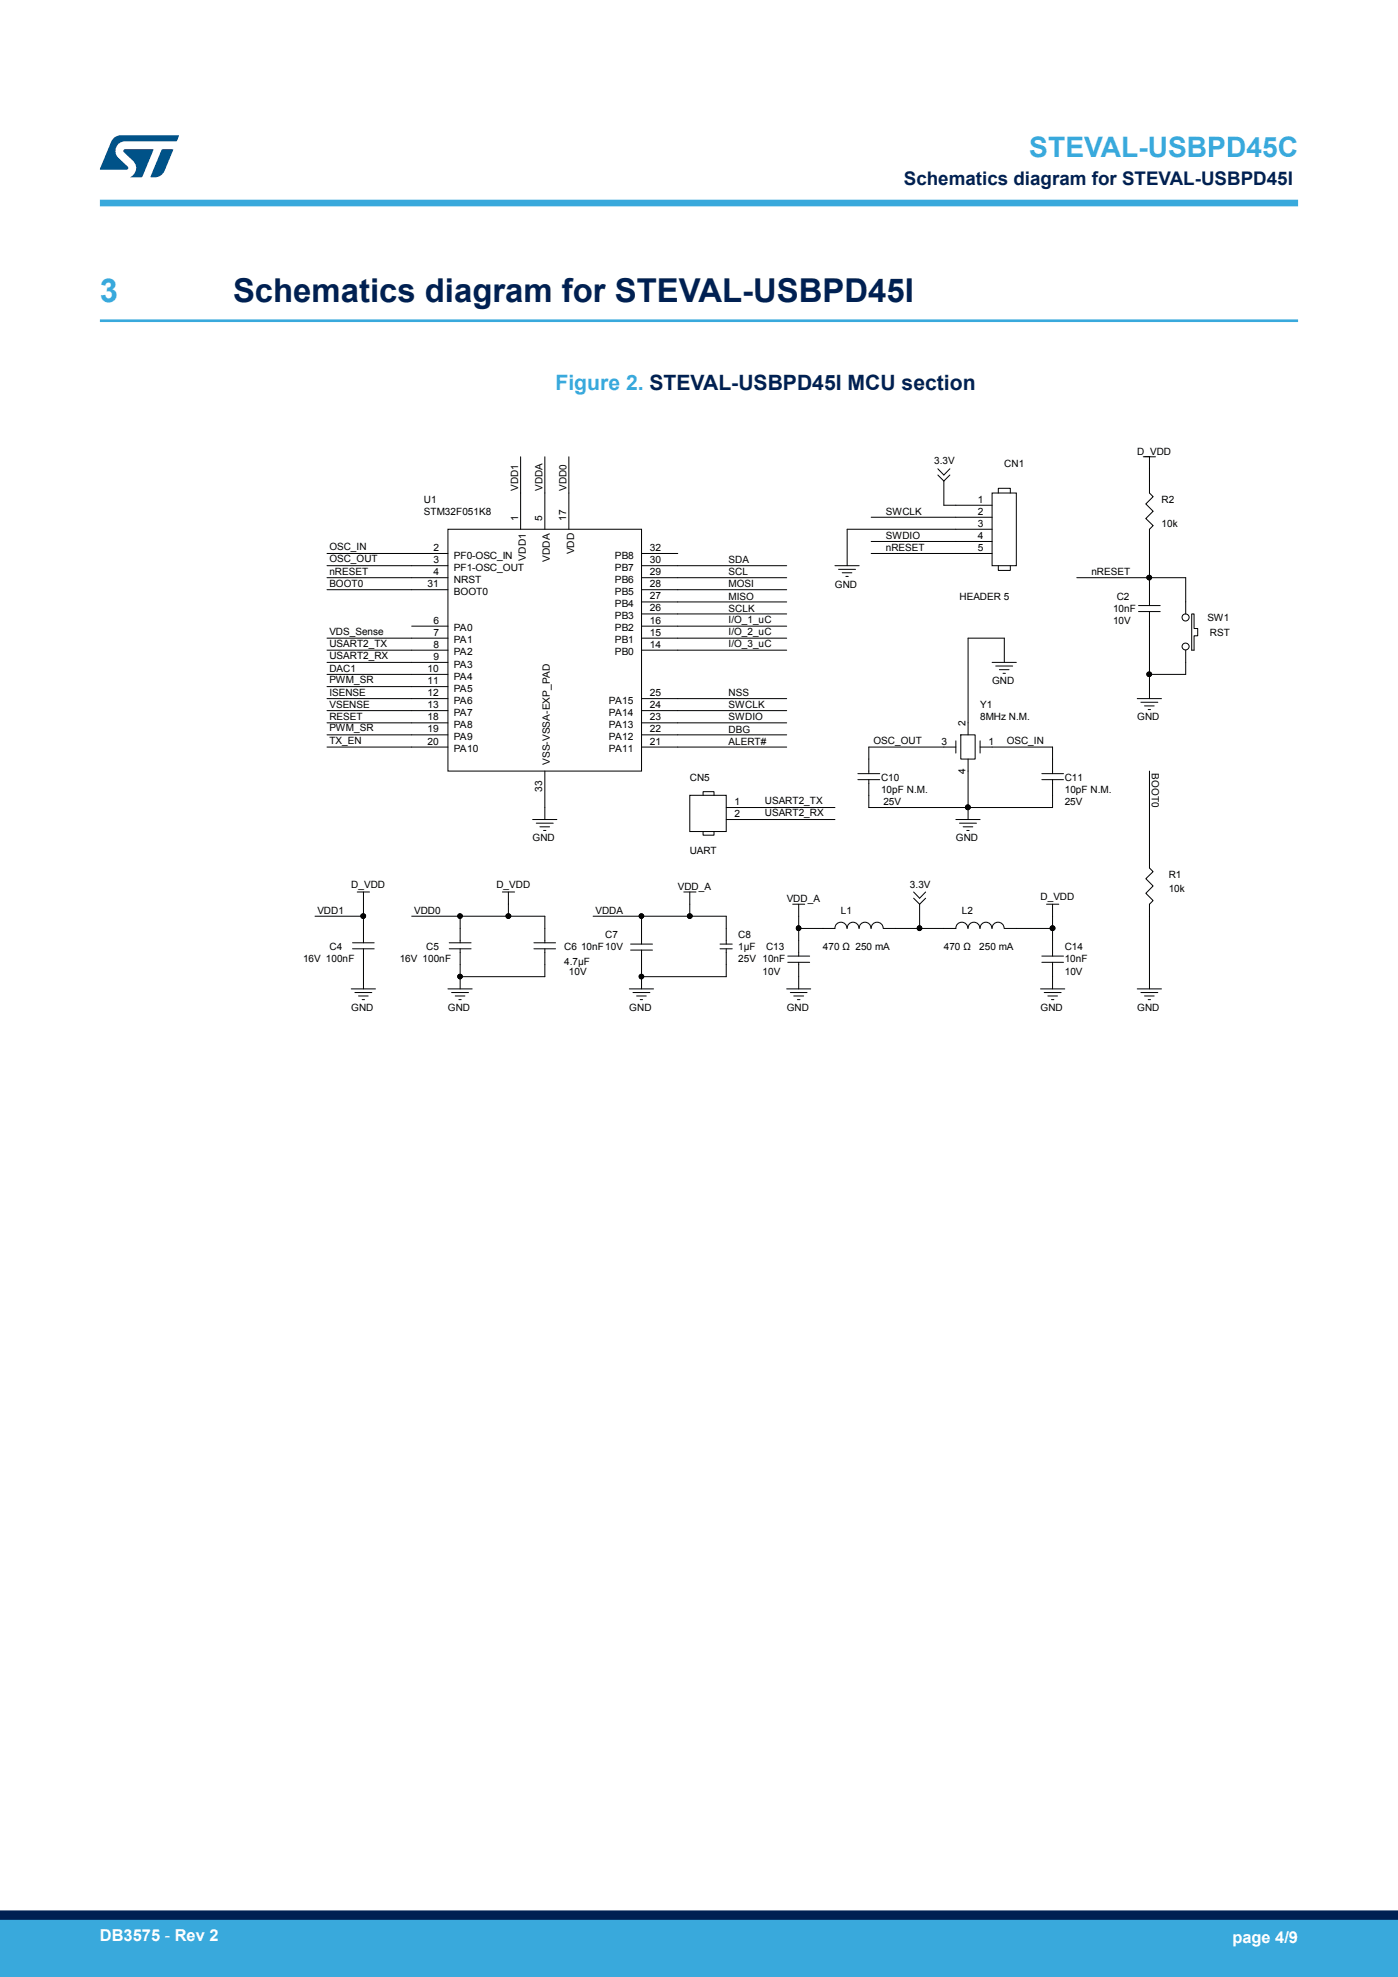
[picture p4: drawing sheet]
<svg xmlns="http://www.w3.org/2000/svg" width="210mm" height="297mm" viewBox="0 0 210 297" stroke-linecap="round" stroke-linejoin="round" font-family="sans-serif">
<path d="M15 48.2h180" fill="none" stroke="#39a9dc" stroke-width=".4"/>
<g fill="none" stroke="#000" stroke-width=".15">
<path d="M67.3 79.5h29.1v36.3h-29.1zM78.2 68.6v10.9M81.8 68.6v10.9M85.5 68.6v10.9M130.9 77.7h18.1M140.9 71.4l.9 .9M140.9 70.4l.9 1 .9-1M141.8 72.3v3.6h7.2M142.7 71.4l-.9 .9M149 74.1h3.7v10.9h-3.7zM149 79.5h-21.7v5.5M150 74.1v-.7h1.8v.7"/>
<path d="M171.7 68.6h1.9M172.7 68.6v5.5l.5 .5-1.1 1.1 1.1 1.1-1.1 1.1 1.1 1.1-.5 .5v7.3M49.1 83.1h18.2M49.1 85h18.2M49.1 86.8h18.2M49.1 95.9h18.2M49.1 97.7h18.2M49.1 99.5h18.2M49.1 88.6h18.2M61.8 94.1h5.5M96.4 97.7h21.8M96.4 95.9h21.8"/>
<path d="M96.4 94.1h21.8M96.4 92.2h21.8M96.4 90.4h21.8M96.4 88.6h21.8M96.4 86.8h21.8M96.4 85h21.8M96.4 83.1h5.4M125.4 85h3.7M126 85.5h2.5M126.5 86h1.5M127.1 86.6h.3M130.9 81.3h18.1"/>
<path d="M130.9 83.1h18.1M149 99.5h3.7M150 85v.7h1.8v-.7M150.9 99.5v-3.6h-5.5v14.5M161.7 86.8h11M171 91h3.3M171 91.9h3.3M172.7 86.8h5.4v5.4M172.7 91.9v9.4M172.7 86.8v4.2M178.1 97.7v3.6h-5.4v3.7M179 92.2h.4v2.2h.5v1.1h-.5v2.2h-.4z"/>
<path d="M49.1 101.3h18.2M49.1 103.1h18.2M49.1 105h18.2M49.1 106.8h18.2M49.1 108.6h18.2M49.1 110.4h18.2M49.1 112.2h18.2M81.8 115.8v7.3M96.4 112.2h21.8M96.4 110.4h21.8M96.4 108.6h21.8M96.4 106.8h21.8"/>
<path d="M96.4 105h21.8M103.6 119.5h5.5v5.4h-5.5zM105.6 119.5v-.6h1.7v.6M128.9 117.1h3.3M128.9 116.2h3.3M130.5 117.1v4.2h14.9M143.6 111.3v1.8M143.6 112.2h-13.1v4M144.3 110.4h2.2v3.6h-2.2zM145.4 114v7.3M147.2 112.2h10.9v4M147.2 111.3v1.8"/>
<path d="M149.6 100.1h2.5M150.1 100.6h1.5M150.7 101.2h.3M156.5 117.1h3.3M156.5 116.2h3.3M158.1 117.1v4.2h-12.7M170.8 105h3.7M171.4 105.5h2.5M171.9 106h1.5M172.5 106.6h.3M172.7 115.8v14.6l.5 .5-1.1 1.1 1.1 1.1-1.1 1.1 1.1 1.1-.5 .5v12.8M47.3 137.6h7.3"/>
<path d="M53.7 134h1.8M54.6 134v3.6M54.6 137.6v4M61.8 137.6h7.3M69.1 137.6v4M69.1 137.6h7.3M75.5 134h1.8M76.4 134v3.6M76.4 137.6h5.4v4M80 123.1h3.6M80.6 123.7h2.5M81.1 124.2h1.5"/>
<path d="M81.7 124.8h.3M89.1 137.6h7.3M96.4 137.6h7.2M96.4 137.6v4.2M102.7 134h1.8M103.6 137.6h5.5v4.2M103.6 134v3.6M105.6 124.9v.6h1.7v-.6M109.1 121.3h16.3M109.1 123.1h16.3M119.1 135.8h1.8M120 135.8v3.7"/>
<path d="M120 139.5v4.1M127.2 139.4a.9 .9 0 0 0-.9-.9 .9 .9 0 0 0-.9 1h-5.4M129 139.4a.89 .89 0 0 0-.9-.9 .89 .89 0 0 0-.8 1M130.8 139.4a.89 .89 0 0 0-.9-.9 .89 .89 0 0 0-.8 1M132.7 139.4a.9 .9 0 0 0-1-.9 .9 .9 0 0 0-.8 1M132.7 139.5h5.4M137.2 134.9l.9 .9M137.2 134l.9 .9 .9-.9M138.1 135.8v3.7M139 134.9l-.9 .9M143.6 123.1h3.6M144.1 123.7h2.6"/>
<path d="M144.7 124.2h1.4M145.2 124.8h.4M145.4 139.4a.9 .9 0 0 0-.9-.9 .9 .9 0 0 0-.9 1h-5.5M145.4 121.3v1.8M147.2 139.4a.89 .89 0 0 0-.9-.9 .89 .89 0 0 0-.9 1M149 139.4a.89 .89 0 0 0-.9-.9 .89 .89 0 0 0-.9 1M150.8 139.4a.9 .9 0 0 0-.9-.9 .9 .9 0 0 0-.9 1M150.9 139.5h7.2M157.2 135.8h1.8M158.1 135.8v3.7M158.1 139.5v4.1M52.8 148.6h3.6"/>
<path d="M53 142.5h3.2M53 141.6h3.2M53.3 149.1h2.6M53.9 149.6h1.4M54.4 150.2h.4M54.6 142.5v6.1M67.3 148.6h3.6M67.5 142.5h3.3M67.5 141.6h3.3M67.8 149.1h2.6M68.4 149.6h1.4M68.9 150.2h.4"/>
<path d="M69.1 142.5v4.2M69.1 146.7v1.9M80.2 142.5h3.3M80.2 141.6h3.3M81.8 142.5v4.2h-12.7M94.5 148.6h3.7M94.7 141.8h3.3M94.7 142.7h3.3M95.1 149.1h2.5M95.6 149.6h1.5M96.2 150.2h.3M96.4 142.7v4"/>
<path d="M96.4 146.7v1.9M108.2 142.5h1.8M108.2 141.8h1.8M109.1 142.5v4.2h-12.7M118.2 148.6h3.6M118.3 143.6h3.3M118.3 144.6h3.3M118.7 149.1h2.5M119.2 149.6h1.5M119.8 150.2h.4M120 144.6v4M156.3 148.6h3.6"/>
<path d="M156.5 143.6h3.3M156.5 144.6h3.3M156.9 149.1h2.5M157.4 149.6h1.5M157.9 150.2h.4M158.1 144.6v4M170.8 148.6h3.7M171.4 149.1h2.5M171.9 149.6h1.5M172.5 150.2h.3"/>
<circle cx="172.6" cy="86.8" r=".35"/>
<circle cx="178.1" cy="92.8" r=".53"/>
<circle cx="178.1" cy="97.1" r=".53"/>
<circle cx="172.6" cy="101.3" r=".35"/>
<circle cx="54.6" cy="137.6" r=".35"/>
<circle cx="69.1" cy="137.6" r=".34"/>
<circle cx="76.4" cy="137.6" r=".35"/>
<circle cx="96.3" cy="137.6" r=".34"/>
<circle cx="103.6" cy="137.6" r=".35"/>
<circle cx="119.9" cy="139.4" r=".35"/>
<circle cx="138.1" cy="139.4" r=".35"/>
<circle cx="145.4" cy="121.3" r=".36"/>
<circle cx="158.1" cy="139.4" r=".36"/>
<circle cx="69.1" cy="146.7" r=".34"/>
<circle cx="96.3" cy="146.7" r=".34"/>
</g>
<g fill="#000">
<circle cx="172.6" cy="86.8" r=".35"/>
<circle cx="172.6" cy="101.3" r=".35"/>
<circle cx="54.6" cy="137.6" r=".35"/>
<circle cx="69.1" cy="137.6" r=".34"/>
<circle cx="76.4" cy="137.6" r=".35"/>
<circle cx="96.3" cy="137.6" r=".34"/>
<circle cx="103.6" cy="137.6" r=".35"/>
<circle cx="119.9" cy="139.4" r=".35"/>
<circle cx="138.1" cy="139.4" r=".35"/>
<circle cx="145.4" cy="121.3" r=".36"/>
<circle cx="158.1" cy="139.4" r=".36"/>
<circle cx="69.1" cy="146.7" r=".34"/>
<circle cx="96.3" cy="146.7" r=".34"/>
</g>
<path d="M15 30.5h180" fill="none" stroke="#39a9dc" stroke-width="1"/>
<g fill="#005288">
<path d="M17.1 20.7l.7-.3 .4-.1h8.6l.1 .1-.4 .8h-7.6a1.45 1.45 0 0 0-1.4 .9 1.45 1.45 0 0 0 .2 1.6l1.5 1.3 .1 .2-.1 .2-4.2 .1 1.7-4.2z"/>
<path d="M24.3 22.4h1.6l.1 .1-1.3 3.2a1.6 1.6 0 0 1-1.5 .9h-.5l-.1-.1z"/>
<path d="M18.6 22.5l.2-.1h4.2l.1 .1-1.8 4.1h-1.7a1.54 1.54 0 0 0 .4-2.4l-1.4-1.3-.1-.2z"/>
</g>
<g fill="#39a9dc">
<path d="M0 288.4h210v8.6h-210z" fill-rule="evenodd"/>
<path d="M-.1 288.4h210.2v4.4h-210.2z" fill-rule="evenodd"/>
</g>
<path d="M0 287.7h210" fill="none" stroke="#002052" stroke-width="1.4"/>
<text font-size="4.9" fill="#39a9dc" x="15" y="45.4">3</text>
<text font-size="4.9" fill="#002052" x="35" y="45.4">Schematics diagram for STEVAL-USBPD45I</text>
<text font-size="4.2" fill="#39a9dc" x="154.6" y="23.5">STEVAL-USBPD45C</text>
<text font-size="3.2" fill="#39a9dc" x="83.4" y="58.6">Figure 2. STEVAL-USBPD45I MCU section</text>
<text font-size="2.8" fill="#002052" x="135.8" y="27.9">Schematics diagram for STEVAL-USBPD45I</text>
<g font-size="2.5" fill="#fff">
<text x="15" y="291.6">DB3575 - Rev 2</text>
<text x="185.1" y="291.9">page 4/9</text>
</g>
<g font-size="1.5">
<text x="140.3" y="69.8">3.3V</text>
<text x="150.9" y="70.1">CN1</text>
<text x="170.8" y="68.3">D_VDD</text>
<text x="63.7" y="75.5">U1</text>
<text x="63.7" y="77.4">STM32F051K8</text>
<text x="77.9" y="73.7" transform="rotate(-90 77.9 73.7)">VDD1</text>
<text x="81.5" y="73.7" transform="rotate(-90 81.5 73.7)">VDDA</text>
<text x="85.1" y="73.7" transform="rotate(-90 85.1 73.7)">VDD0</text>
<text x="133.1" y="77.4">SWCLK</text>
<text x="146.9" y="77.3">2</text>
<text x="146.9" y="75.5">1</text>
<text x="174.5" y="75.5">R2</text>
<text x="49.5" y="82.6">OSC_IN</text>
<text x="65.1" y="82.8">2</text>
<text x="68.2" y="83.9">PF0-OSC_IN</text>
<text x="77.8" y="78.3" transform="rotate(-90 77.8 78.3)">1</text>
<text x="81.5" y="78.3" transform="rotate(-90 81.5 78.3)">5</text>
<text x="85.1" y="78.3" transform="rotate(-90 85.1 78.3)">17</text>
<text x="86.2" y="83.3" transform="rotate(-90 86.2 83.3)">VDD</text>
<text x="92.4" y="83.9">PB8</text>
<text x="97.6" y="82.8">32</text>
<text x="133.1" y="81">SWDIO</text>
<text x="133.1" y="82.8">nRESET</text>
<text x="146.9" y="79.1">3</text>
<text x="146.9" y="81">4</text>
<text x="146.9" y="82.8">5</text>
<text x="174.5" y="79.2">10k</text>
<text x="49.5" y="88.2">BOOT0</text>
<text x="49.5" y="86.4">nRESET</text>
<text x="49.5" y="84.5">OSC_OUT</text>
<text x="64.2" y="88.2">31</text>
<text x="65.1" y="86.4">4</text>
<text x="65.1" y="84.6">3</text>
<text x="68.2" y="87.6">NRST</text>
<text x="68.2" y="85.8">PF1-OSC_OUT</text>
<text x="68.2" y="89.4">BOOT0</text>
<text x="79" y="84.2" transform="rotate(-90 79 84.2)">VDD1</text>
<text x="82.6" y="84.4" transform="rotate(-90 82.6 84.4)">VDDA</text>
<text x="92.4" y="89.4">PB5</text>
<text x="92.4" y="85.8">PB7</text>
<text x="92.4" y="87.6">PB6</text>
<text x="97.6" y="86.4">29</text>
<text x="97.6" y="88.2">28</text>
<text x="97.6" y="84.6">30</text>
<text x="109.4" y="88.2">MOSI</text>
<text x="109.4" y="86.4">SCL</text>
<text x="109.4" y="84.6">SDA</text>
<text x="125.4" y="88.3">GND</text>
<text x="163.9" y="86.4">nRESET</text>
<text x="49.5" y="95.4">VDS_Sense</text>
<text x="65.1" y="93.7">6</text>
<text x="65.1" y="95.5">7</text>
<text x="68.2" y="94.8">PA0</text>
<text x="92.4" y="94.8">PB2</text>
<text x="92.4" y="91.2">PB4</text>
<text x="92.4" y="93">PB3</text>
<text x="97.6" y="93.7">16</text>
<text x="97.6" y="90">27</text>
<text x="97.6" y="95.5">15</text>
<text x="97.6" y="91.8">26</text>
<text x="109.4" y="90.1">MISO</text>
<text x="109.4" y="95.4">I/O_2_uC</text>
<text x="109.4" y="91.9">SCLK</text>
<text x="109.4" y="93.6">I/O_1_uC</text>
<text x="144.1" y="90.1">HEADER 5</text>
<text x="167.2" y="91.9">10nF</text>
<text x="167.2" y="93.7">10V</text>
<text x="167.7" y="90.1">C2</text>
<text x="181.4" y="93.4">SW1</text>
<text x="181.7" y="95.5">RST</text>
<text x="49.5" y="97.2">USART2_TX</text>
<text x="49.5" y="99">USART2_RX</text>
<text x="49.5" y="101">DAC1</text>
<text x="64.2" y="100.9">10</text>
<text x="65.1" y="97.3">8</text>
<text x="65.1" y="99.1">9</text>
<text x="68.2" y="98.4">PA2</text>
<text x="68.2" y="100.3">PA3</text>
<text x="68.2" y="96.6">PA1</text>
<text x="92.4" y="98.4">PB0</text>
<text x="92.4" y="96.6">PB1</text>
<text x="97.6" y="97.3">14</text>
<text x="109.4" y="97.2">I/O_3_uC</text>
<text x="49.5" y="106.4">VSENSE</text>
<text x="49.5" y="104.6">ISENSE</text>
<text x="49.5" y="102.6">PWM_SR</text>
<text x="64.2" y="102.8">11</text>
<text x="64.2" y="106.4">13</text>
<text x="64.2" y="104.6">12</text>
<text x="68.2" y="103.9">PA5</text>
<text x="68.2" y="107.5">PA7</text>
<text x="68.2" y="102.1">PA4</text>
<text x="68.2" y="105.7">PA6</text>
<text x="91.5" y="105.7">PA15</text>
<text x="91.5" y="107.5">PA14</text>
<text x="97.6" y="104.6">25</text>
<text x="97.6" y="106.4">24</text>
<text x="109.4" y="106.4">SWCLK</text>
<text x="109.4" y="104.6">NSS</text>
<text x="147.2" y="106.4">Y1</text>
<text x="149" y="102.8">GND</text>
<text x="49.5" y="108.2">RESET</text>
<text x="49.5" y="109.9">PWM_SR</text>
<text x="49.5" y="111.7">TX_EN</text>
<text x="64.2" y="110">19</text>
<text x="64.2" y="111.8">20</text>
<text x="64.2" y="108.2">18</text>
<text x="68.2" y="113">PA10</text>
<text x="68.2" y="111.2">PA9</text>
<text x="68.2" y="109.4">PA8</text>
<text x="91.5" y="109.4">PA13</text>
<text x="91.5" y="113">PA11</text>
<text x="91.5" y="111.2">PA12</text>
<text x="97.6" y="110">22</text>
<text x="97.6" y="108.2">23</text>
<text x="97.6" y="111.8">21</text>
<text x="109.4" y="108.2">SWDIO</text>
<text x="109.4" y="110">DBG</text>
<text x="109.4" y="111.9">ALERT#</text>
<text x="131.2" y="111.7">OSC_OUT</text>
<text x="141.4" y="111.8">3</text>
<text x="145" y="109.1" transform="rotate(-90 145 109.1)">2</text>
<text x="147.2" y="108.2">8MHz N.M.</text>
<text x="148.5" y="111.8">1</text>
<text x="151.2" y="111.7">OSC_IN</text>
<text x="170.8" y="108.2">GND</text>
<text x="81.5" y="119" transform="rotate(-90 81.5 119)">33</text>
<text x="82.6" y="114.9" transform="rotate(-90 82.6 114.9)">VSS-VSSA-EXP_PAD</text>
<text x="103.6" y="117.3">CN5</text>
<text x="132.3" y="117.3">C10</text>
<text x="132.3" y="119.2">10pF N.M.</text>
<text x="145" y="116.2" transform="rotate(-90 145 116.2)">4</text>
<text x="159.9" y="117.3">C11</text>
<text x="159.9" y="119.2">10pF N.M.</text>
<text x="173" y="116.2" transform="rotate(90 173 116.2)">BOOT0</text>
<text x="110.3" y="122.7">2</text>
<text x="110.3" y="120.9">1</text>
<text x="114.9" y="122.6">USART2_RX</text>
<text x="114.9" y="120.8">USART2_TX</text>
<text x="132.7" y="121">25V</text>
<text x="159.9" y="121">25V</text>
<text x="80" y="126.4">GND</text>
<text x="103.6" y="128.2">UART</text>
<text x="143.6" y="126.4">GND</text>
<text x="175.6" y="131.9">R1</text>
<text x="47.7" y="137.3">VDD1</text>
<text x="52.8" y="133.3">D_VDD</text>
<text x="62.2" y="137.3">VDD0</text>
<text x="74.6" y="133.3">D_VDD</text>
<text x="89.4" y="137.3">VDDA</text>
<text x="101.8" y="133.7">VDD_A</text>
<text x="118.2" y="135.5">VDD_A</text>
<text x="126.3" y="137.3">L1</text>
<text x="136.7" y="133.3">3.3V</text>
<text x="144.5" y="137.3">L2</text>
<text x="156.3" y="135.1">D_VDD</text>
<text x="175.6" y="134">10k</text>
<text x="49.5" y="142.8">C4</text>
<text x="64" y="142.8">C5</text>
<text x="84.7" y="142.8">C6</text>
<text x="87.3" y="142.8">10nF10V</text>
<text x="90.9" y="141">C7</text>
<text x="110.9" y="142.8">1µF</text>
<text x="110.9" y="141">C8</text>
<text x="115.1" y="142.8">C13</text>
<text x="123.6" y="142.8">470 Ω 250 mA</text>
<text x="141.8" y="142.8">470 Ω</text>
<text x="147.1" y="142.8">250 mA</text>
<text x="159.9" y="142.8">C14</text>
<text x="45.5" y="144.6">16V 100nF</text>
<text x="60" y="144.6">16V 100nF</text>
<text x="84.7" y="145">4.7µF</text>
<text x="85.5" y="146.4">10V</text>
<text x="110.9" y="144.6">25V 10nF</text>
<text x="114.5" y="146.4">10V</text>
<text x="159.9" y="144.6">10nF</text>
<text x="159.9" y="146.4">10V</text>
<text x="52.8" y="151.8">GND</text>
<text x="67.3" y="151.8">GND</text>
<text x="94.5" y="151.8">GND</text>
<text x="118.2" y="151.8">GND</text>
<text x="156.3" y="151.8">GND</text>
<text x="170.8" y="151.8">GND</text>
</g>
</svg>
